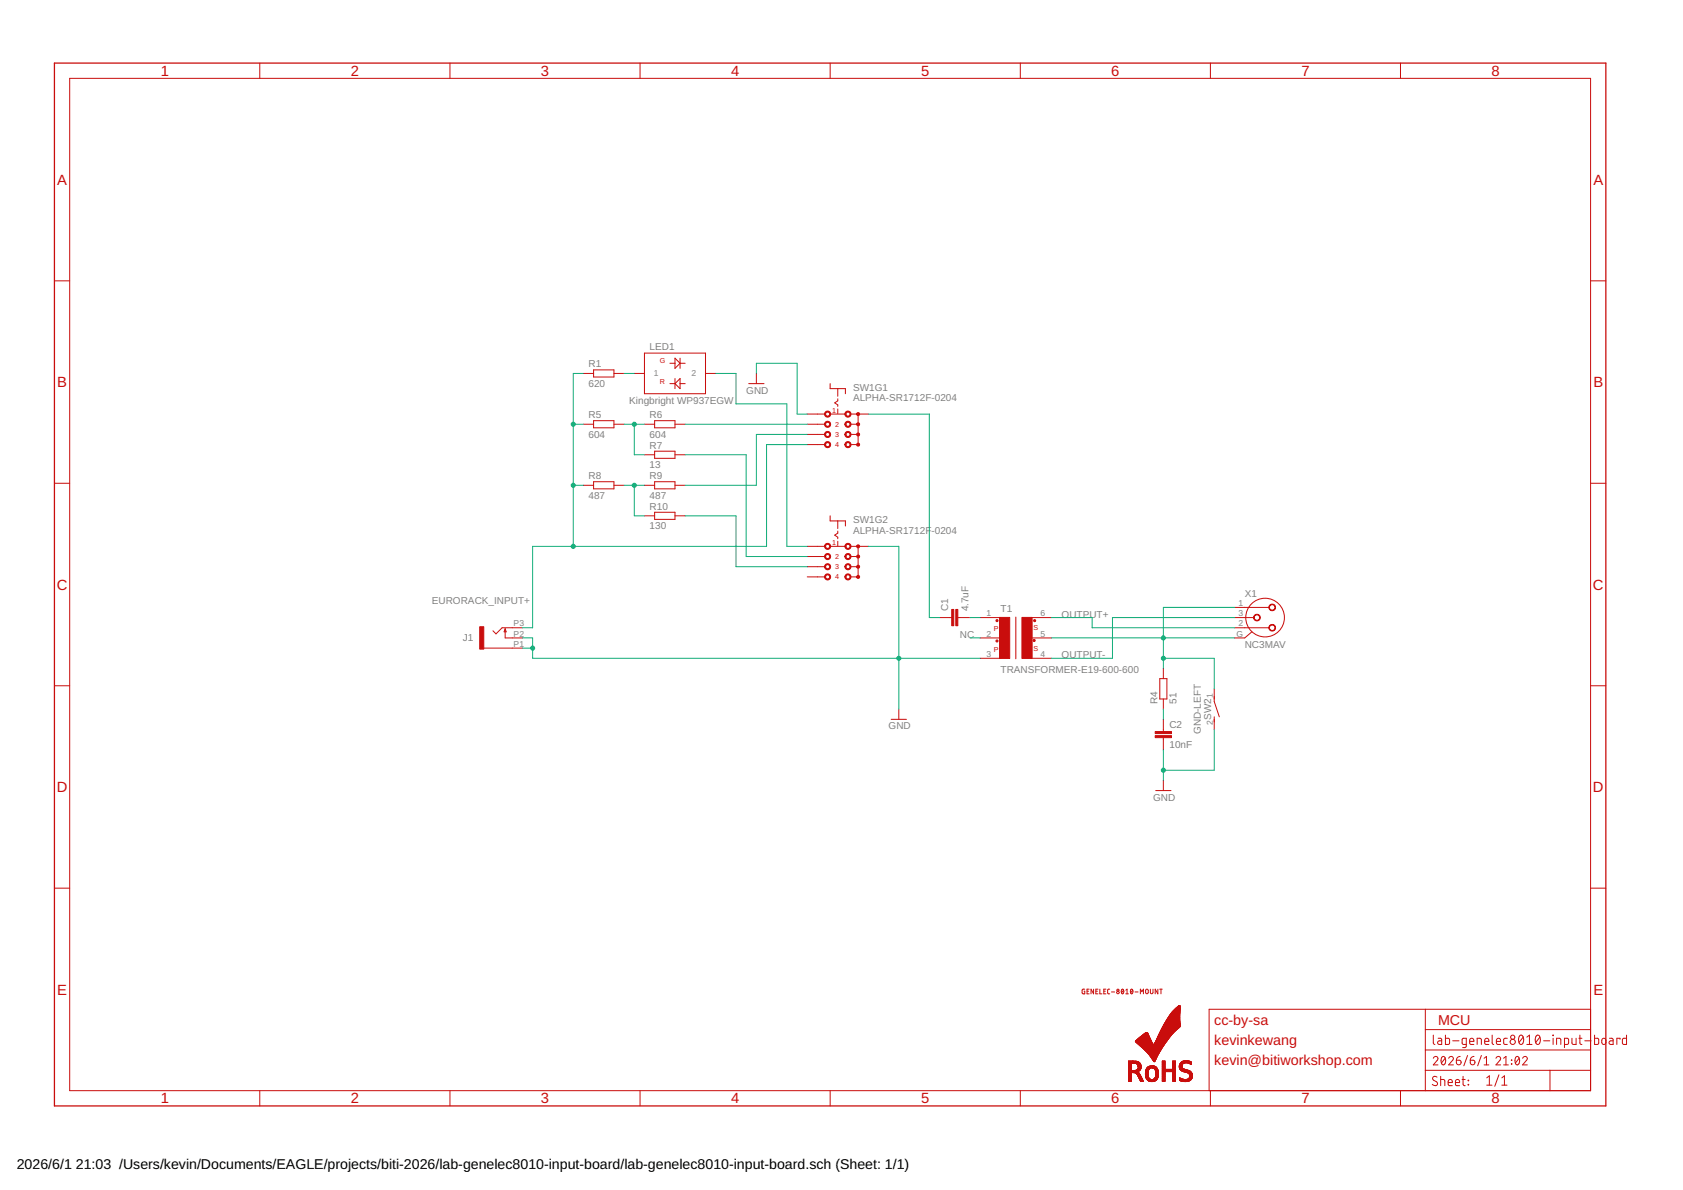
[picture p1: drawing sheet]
<svg xmlns="http://www.w3.org/2000/svg" width="420mm" height="297mm" viewBox="0 0 420 297" stroke-linecap="round" stroke-linejoin="round" font-family="sans-serif">
<g fill="none" stroke="#c90d0c" stroke-width=".25">
<path d="M17.4 19.6h379.7v252.6h-379.7zM64.9 15.7v3.9M112.3 15.7v3.9M159.8 15.7v3.9M207.2 15.7v3.9M254.7 15.7v3.9M302.2 15.7v3.9M349.6 15.7v3.9M13.6 70.1h3.8M397.1 70.1h3.8M145.6 93.2h2.6M148.2 92.3h5.1v1.8h-5.1z"/>
<path d="M153.3 93.2h2.5M158.3 93.2h2.6M160.9 88.1h15.2v10.2h-15.2zM167.2 95.8h1.3M167.2 90.7h1.3M168.5 89.4l1.3 1.3-1.3 1.2zM168.5 94.5v2.5M168.5 95.8l1.3-1.3v2.5zM169.8 95.8h1.2M169.8 89.4v2.5M169.8 90.7h1.2M176.1 93.2h2.6"/>
<path d="M186.9 95.8h3.8M188.8 93.2v2.6M207.2 95.8v1.2h3.9v1.3M209.1 97v1.9M209.1 99.5v.6l-.7 .5 .7 .5v.4M145.6 105.9h2.6M148.2 105h5.1v1.8h-5.1zM153.3 105.9h2.5M160.9 105.9h2.5M160.9 113.5h2.5M163.4 105h5.1v1.8h-5.1zM163.4 112.6h5.1v1.8h-5.1z"/>
<path d="M168.5 105.9h2.5M168.5 113.5h2.5M201.5 105.9h4.5M201.5 108.4h4.5M201.5 111h4.5M201.5 103.4h4.5M207.2 103.4h3.9M209.1 102.1v1.1M212.3 105.9h1.9M212.3 108.4h1.9M212.3 103.4h4.5M214.2 103.4v7.6h-1.9"/>
<path d="M13.6 120.6h3.8M145.6 121.1h2.6M148.2 120.2h5.1v1.8h-5.1zM153.3 121.1h2.5M160.9 121.1h2.5M160.9 128.8h2.5M163.4 120.2h5.1v1.8h-5.1zM163.4 127.9h5.1v1.7h-5.1zM168.5 121.1h2.5M168.5 128.8h2.5M201.5 138.9h4.5M201.5 136.4h4.5"/>
<path d="M207.2 128.8v1.2h3.9v1.3M207.2 136.4h3.9M209.1 130v1.9M209.1 132.6v.5l-.7 .5 .7 .5v.4M209.1 135.1v1.1M212.3 138.9h1.9M212.3 136.4h4.5M214.2 136.4v7.6h-1.9M397.1 120.6h3.8M126.1 157v2.2h4.3M126.1 157l.3 .7h-.5zM130.4 156.7h-5.1l-1.5 1.5-.7-.7"/>
<path d="M201.5 141.5h4.5M201.5 144h4.5M212.3 141.5h1.9M234.5 154.2h3.1M239.1 154.2h3.1M244.7 159.2h5.1M244.7 154.2h5.1M253.6 154v10.4M257.4 159.2h5.1M257.4 154.2h5.1M308.2 156.7h8.6M308.2 151.6h8.6"/>
<path d="M308.2 154.2h4.8M312.5 157.7l-1.8 1.5h-2.5M13.6 171.2h3.8M120.8 161.8h9.6M222.5 179.6h3.8M224.4 177v2.6M244.7 164.3h5.1M257.4 164.3h5.1M289.5 169.4h1.8v5.1h-1.8zM290.4 166.9v2.5M290.4 174.5v2.5M290.4 179.6v3"/>
<path d="M303.1 171.9v3.2l1.3 3.8M303.1 178.9v3.2M397.1 171.2h3.8M288.5 197.3h3.8M290.4 184.1v3.1M290.4 194.8v2.5M13.6 221.7h3.8M397.1 221.7h3.8M270.8 246.9l-.6 .1v.8l.1 .3h.5v-.7h-.2M271.4 247.4h.4M271.9 246.9h-.5v1.2h.5M273 246.9v1.2l-.6-1.2v1.2"/>
<path d="M273.6 247.4h.4M274.1 246.9h-.5v1.2h.5M274.6 246.9v1.2h.5M275.6 247.4h.3M276.1 246.9h-.5v1.2h.5M277 246.9h-.4l-.1 .3 .1 .8 .4 .1M277.5 247.6h.8M280.1 247v-.1a.58 .58 0 0 1 .5 .6 .58 .58 0 0 1-.5 .6l-.2-.6zM280.5 247.2l-.5 .6M281.1 248.1h.6M281.1 247.2l.3-.3v1.2M282.3 247l.1-.1a.58 .58 0 0 1 .5 .6 .58 .58 0 0 1-.5 .6l-.2-.6z"/>
<path d="M282.8 247.2l-.5 .6M283.4 247.6h.7M283.4 259.9h4M283.4 259.9l.1 .1M283.5 259.9h3.9M283.5 260h.1M283.5 260h4M283.5 259.8h3.9M283.6 259.8h3.8M283.7 259.7h3.6M283.7 259.7l-.3 .2M283.8 259.5h3.5"/>
<path d="M283.9 259.5h3.4M283.9 259.5h3.3M284 259.4l-.3 .3M284 259.4h3.2M284.1 259.3h3.1M284.1 259.3l-.1 .1M284.2 259.2h2.9M284.3 259.2h2.8M284.3 259.1l-.2 .2M284.4 259.1h2.6M284.4 259l-.1 .1M284.4 259h2.6"/>
<path d="M284.5 259h2.5M284.6 258.9l-.2 .1M284.6 258.9h2.4M284.7 258.8h2.3M284.7 248.1v-1.2l.4 .6 .4-.6v1.2M284.8 258.8l-.2 .1M284.8 258.8h2.1M284.8 258.7h2.1M284.9 258.6l-.1 .2M284.9 258.6h2M285 258.6h1.8M285.1 258.5h1.7"/>
<path d="M285.1 258.5l-.2 .1M285.2 258.4h1.6M285.3 258.3h1.4M285.4 258.3h1.3M285.4 258.3l-.3 .2M285.5 258.2h1.2M285.5 258.1l-.1 .2M285.6 258.1h1M285.7 258h.9M285.8 258h.8M285.9 257.9h.6M286 257.8h.5"/>
<path d="M286 257.8l-.5 .3M286.1 257.8l.3-.1 .2 .4M286.1 257.8h-.1M286.1 257.8h.4M286.1 247l.3-.1 .3 .3v.6l-.3 .3-.4-.3zM286.6 258.1l.1 .2M286.7 258.3l.1 .2M286.8 258.5l.2 .4M287 258.9l.2 .5M287.2 246.9v1l.2 .2 .4-.2v-1M287.2 259.4l.2 .4M287.4 259.8v.1"/>
<path d="M287.4 259.9l.3 .5M288.5 259.9h2.7M288.6 259.8h2.7M288.6 259.7l-.2 .5M288.6 259.7h2.8M288.7 259.6l-.1 .1M288.7 259.5h2.8M288.8 259.4l-.1 .2M288.8 259.4h2.8M288.9 259.2h2.8M288.9 259.2h2.9M288.9 259.1h3"/>
<path d="M288.9 259h3M289 258.9l-.2 .5M289 258.9h3M289.1 246.9v1.2l-.7-1.2v1.2M289.1 258.8h3M289.1 258.7l-.1 .2M289.1 258.6h3.1M289.2 258.6h3M289.2 258.4h3.2M289.3 258.3l-.2 .4M289.3 258.3h3.2M289.3 258.2h3.3"/>
<path d="M289.4 258.1l-.1 .2M289.4 258.1h3.2M289.4 258.1h3.3M289.5 258h3.3M289.5 257.8h3.4M289.5 246.9h.7M289.6 257.7h3.4M289.6 257.7l-.2 .4M289.6 257.7h3.5M289.7 257.5h3.5M289.8 257.4h3.5M289.8 257.3h3.7"/>
<path d="M289.8 246.9v1.2M289.9 257.1h3.7M289.9 257l-.3 .7M289.9 257.1h3.8M290 256.9h3.8M290 256.8l-.1 .2M290 256.8h4M290.1 256.6l-.1 .2M290.1 256.6h4.1M290.2 256.6h4.1M290.2 256.5h4.2M290.2 256.4l-.1 .2"/>
<path d="M290.3 256.3h4.2M290.4 256.2l-.2 .2M290.4 256.2h4.2M290.4 256.1h4.2M290.4 256v.2M290.4 256h4.2M290.5 256h4.1M290.5 255.9h4.1M290.5 255.8h4.1M290.6 255.8l-.2 .2M290.6 255.8h4M290.6 255.7h4"/>
<path d="M290.7 255.6l-.1 .2M290.7 255.6h3.9M290.7 255.5h3.9M290.8 255.4h3.8M290.9 255.3h3.7M290.9 255.2l-.2 .4M290.9 255.2h3.7M291 255.1h3.6M291 255l-.1 .2M291 255h3.6M291.1 255h3.4M291.1 254.9h3.4"/>
<path d="M291.1 254.8h3.4M291.2 254.8h3.3M291.2 260h-2.7M291.2 254.7h3.3M291.2 254.6h3.3M291.3 254.6h3.2M291.3 259.9h-2.8M291.3 254.5h3.2M291.4 254.5h3.1M291.4 254.4l-.4 .6M291.4 259.7l-2.8 .1M291.4 254.4h3.1"/>
<path d="M291.4 254.3h3.1M291.5 254.3h3M291.5 259.6l-2.8 .1M291.5 254.2h3M291.5 254.1h3M291.6 254.1h2.9M291.6 259.4l-2.8 .1M291.6 254h2.9M291.7 254h2.8M291.7 259.3h-2.9M291.7 253.9h2.8M291.8 253.8h2.7"/>
<path d="M291.8 259.1l-.7 1.1M291.8 253.7h2.7M291.8 259.1l-2.9 .1M291.9 253.6l-.5 .8M291.9 253.7h2.6M291.9 253.6h2.6M292 253.5h2.5M292 258.9l-3 .1M292 258.9l-.2 .2M292 253.4h2.5M292.1 258.8h-3.1M292.1 253.3l-.2 .3"/>
<path d="M292.1 253.3h2.4M292.1 258.7l-.1 .2M292.2 258.7h-3.1M292.2 253.2l-.1 .1M292.3 258.6l-.2 .1M292.3 253.1h2.2M292.3 253h2.2M292.3 258.5h-3.1M292.4 253h2.1M292.4 252.9l-.2 .3M292.4 252.9h2.1M292.4 258.4h-3.2"/>
<path d="M292.5 252.8h2M292.5 252.8l-.1 .1M292.5 252.8h2.1M292.5 258.3l-.2 .3M292.5 258.2l-3.2 .1M292.6 252.7h2M292.6 252.6l-.1 .2M292.6 252.6h2M292.7 258.1l-.2 .2M292.7 252.6h1.9M292.7 252.5l-.1 .1M292.7 258h-3.3"/>
<path d="M292.7 252.5h1.9M292.8 252.5h1.8M292.9 257.9h-3.4M292.9 252.4h1.7M292.9 252.3l-.2 .2M292.9 252.3h1.7M293 257.7l-3.5 .1M293 252.3h1.6M293 252.2l-.1 .1M293 252.2h1.6M293.1 257.7l-.4 .4M293.1 252.2h1.5"/>
<path d="M293.2 257.6h-3.6M293.2 252.1h1.4M293.2 257.5l-.1 .2M293.2 252h1.4M293.3 251.9h1.3M293.3 257.4l-3.6 .1M293.3 251.9l-.3 .3M293.3 257.4l-.1 .1M293.4 251.9h1.2M293.4 257.3h-3.6M293.5 251.8h1.1M293.5 251.7l-.2 .2"/>
<path d="M293.5 257.2l-.2 .2M293.5 251.7h1.1M293.6 251.7h1M293.6 257.2h-3.8M293.6 251.6l-.1 .1M293.7 251.6h.9M293.7 251.5h.9M293.8 257h-3.9M293.8 251.5l-.2 .1M293.8 251.5h.8M293.9 256.9l-.4 .3M293.9 251.4h.7"/>
<path d="M293.9 251.3l-.1 .2M293.9 256.9h-3.9M294 251.3h.6M294 256.8l-.1 .1M294.1 251.2h.5M294.2 256.7h-4.1M294.2 251.1l-.3 .2M294.2 251.1h.4M294.3 251.1h-.1M294.3 251.1h.1M294.3 251.1h.3M294.3 256.5h-4.1"/>
<path d="M294.4 251l-.1 .1M294.4 251l-.2 .1M294.4 256.5l-.4 .3M294.4 251h.2M294.4 251h.1M294.5 251h-.1M294.5 251h.1M294.5 256.4h-4.3M294.5 253.5v.9M294.5 254.4v.5M294.5 253.1v.4M294.5 254.9l.1 .5"/>
<path d="M294.5 256.3l-.1 .2M294.5 253.1l-2.3 .1M294.6 251v.1M294.6 252.7l-.1 .4M294.6 256.3h-.1M294.6 252.3v.4M294.6 255.4v.3M294.6 256.2l-4.3 .1M294.6 251.1v.1M294.6 252v.3M294.6 251.2v.5M294.6 255.7v.4"/>
<path d="M294.6 251.7v.3M294.6 256.1v.2M355.8 251.9v20.3M355.8 257h41.3M357.8 258.4v1.9l.4 .4M359 259.2h.7l.2 .2v1.3h-.6a.46 .46 0 0 1-.4-.4 .46 .46 0 0 1 .4-.5h.6M360.8 258.4v2.3h.9l.2-.2v-1.1l-.2-.2h-.9M362.7 259.8h1.5M366.9 259.9h1a.55 .55 0 0 0-.3-.7 .55 .55 0 0 0-.7 .5l.1 .9 .9 .1M370.6 259.9h1.1a.55 .55 0 0 0-.4-.7 .55 .55 0 0 0-.7 .5l.2 .9 .9 .1M372.5 258.4v1.9l.4 .4M373.6 259.9h1a.55 .55 0 0 0-.3-.7 .55 .55 0 0 0-.7 .5l.1 .9 .9 .1"/>
<path d="M376.3 259.2h-.7l-.2 .3 .1 1.1 .8 .1M379.3 258.6a.62 .62 0 0 1 .8-.1 .62 .62 0 0 1 .3 .7 .99 .99 0 0 1-.8 1.5 1.68 1.68 0 0 1-.3-2.1zM380.3 258.9l-1.1 1.3M381.2 258.9l.6-.5v2.3M383.5 258.6a.62 .62 0 0 1 .8-.1 .62 .62 0 0 1 .2 .7 .99 .99 0 0 1-.7 1.5 1.65 1.65 0 0 1-.3-2.1zM384.4 258.9l-1 1.3M385.4 259.8h1.5M387.7 258.4l.1 .1zM387.7 259.2v1.5M392.4 259.2v1.1l.4 .4h.7v-1.5M394.2 259.2h.7M394.4 258.4v2.1l.5 .2"/>
<path d="M395.6 259.8h1.6M397.1 251.9h-95.2v20.3M398.1 258.4v2.3h.8l.2-.2v-1.1l-.2-.2h-.8M400 259.4l.5-.2a.92 .92 0 0 1 .2 1.4l-.7-.1-.1-.3zM401.8 259.2h.7l.2 .2v1.3h-.6a.46 .46 0 0 1-.4-.4 .46 .46 0 0 1 .4-.5h.6M404.4 259.4v-.2h-.8v1.5M406.1 258.4v2.3h-.8l-.3-.4 .1-.9 .2-.2h.8M64.9 272.2v3.9M112.3 272.2v3.9M159.8 272.2v3.9M207.2 272.2v3.9M254.7 272.2v3.9"/>
<path d="M281.7 267.2h.7M281.7 269.4h.7M281.7 269.6h.7M281.7 269.7h.7M281.7 265.8h.7M281.7 265.5h.7M281.7 265.6h.7M281.7 265h2.4M281.7 264.9l2.3 .1 .3 .1M281.7 264.9l2.2 .1M281.7 267.7h2.5M281.7 267.6l2.5 .1h-2.5"/>
<path d="M281.7 266.1h.7M281.7 266.2h.7M281.7 267.3h2.8M281.7 265.3l2.9 .1M281.7 269.9h.7M281.7 269.8h.7M281.7 269.5h.7M281.7 269.3h.7M281.7 269.2h.7M281.7 269.1h.7M281.7 269h.7M281.7 268.9h.7"/>
<path d="M281.7 268.8h.7M281.7 268.7h.7M281.7 268.6h.7M281.7 268.5h.7M281.7 268.4h.7M281.7 268.3h.7M281.7 268.2h.7M281.7 268.1h.7M281.7 268h.7M281.7 267.9h.7M281.7 267.8h.7M281.7 267.6h2.2"/>
<path d="M281.7 267.4h2.4M281.7 267.4h2.5M281.7 267.1h.7M281.7 267h.7M281.7 266.9h.7M281.7 266.8h.7M281.7 266.7h.7M281.7 266.6h.7M281.7 266.5h.7M281.7 266.4h.7M281.7 266.3h.7M281.7 266h.7"/>
<path d="M281.7 265.9h.7M281.7 265.7h.7M281.7 265.4h.7M281.7 265.3h2.8M281.7 265.2h2.7M281.7 265.1h2.6M281.7 265l2.5 .1M282.4 265.4v1.8M282.7 264.9l-1-.1v5.1h.7v-2.2M282.8 264.9h.1M283 264.9h-.1v.5M283.1 267.7v.1"/>
<path d="M283.2 265.4h1.4M283.3 267.8h.1M283.3 267.8l.2 .1M283.3 267.8h1M283.4 267.2h.1M283.5 265.4h.1M283.5 264.9h.1M283.5 260l.1 .1M283.5 267.9l.3 .2M283.5 267.9h.9M283.6 260.1h3.9M283.6 265.4l.3 .2"/>
<path d="M283.6 260.1l.3 .3M283.6 267.2h-.1M283.6 267.9h.1M283.6 267.9h.8M283.7 260.2h3.9M283.7 265.5h.9M283.7 268h.8M283.7 267.1h.9M283.7 265.5l1 .1M283.8 260.3h3.8M283.8 268.1l.1 .1M283.8 268.1h.7"/>
<path d="M283.9 265.6h.8M283.9 260.4l.5 .5M283.9 260.4h3.8M283.9 268.2h.7M283.9 268.2l.1 .2M283.9 268.2l.7 .1M283.9 265.6l.1 .1M283.9 265.7h.9M284 260.4h3.7M284 265.7l.1 .4M284 268.3h.6M284 268.4l.1 .2"/>
<path d="M284 268.4h.7M284 267.5h-2.3M284 265.7h.1M284 260.5h3.7M284 266.9h.7M284 268.4v.1M284 266.9l-.4 .3M284 265.7h.8M284 266.9h.1M284 268.5h.7M284 265.8l.8 .1M284.1 265.8h.7"/>
<path d="M284.1 268.5h.6M284.1 268.5l.7 .1M284.1 268.6l.1 .1M284.1 267.4l-.3 .1 .4 .2M284.1 266.7l-.1 .2M284.1 266.1h.8M284.1 266.7l.7 .1M284.1 266.1v.1M284.1 268.6h.7M284.1 266h.8M284.1 260.6h3.7M284.1 266.2v.5"/>
<path d="M284.1 266.2h.8M284.1 266.7h.1M284.1 268.7h.7M284.1 266.7h.7M284.2 266.6h-.1M284.2 266.6h.7M284.2 266.5h.7M284.2 266.4h.7M284.2 266.3h.7M284.2 260.7h3.9M284.2 268.7v.1M284.2 268.8h.7"/>
<path d="M284.2 268.8v.1M284.2 267.7l.1 .1M284.2 267.4h-.1M284.2 268.9l.2 .2M284.2 268.9h.7M284.3 260.8h6.4M284.3 269h.7M284.3 268.9h.7M284.3 265.1l.3 .3M284.3 269l.7 .1M284.3 260.8h6.3M284.3 267.8l.1 .1"/>
<path d="M284.4 269.1h.7M284.4 269.1l.4 .8h.7l-.4-.7M284.4 267.9l.1 .2M284.4 269.2h.7M284.4 267.3h-2.7M284.4 260.9l.2 .1M284.4 267.3l-.2 .1M284.4 260.9h6.2M284.4 269.3h.8M284.5 268.1v.1M284.5 267.2l-.1 .1M284.5 269.4h.7"/>
<path d="M284.5 260.9h6M284.5 269.5h.7M284.5 267.2h-1.4M284.5 268.2l.1 .1M284.6 267.2h-.1M284.6 269.6h.7M284.6 261l.2 .2M284.6 261h5.9M284.6 265.4v.1M284.6 268.3l.2 .3M284.6 269.7h.7M284.6 265.5h.1"/>
<path d="M284.6 269.7l.8 .1M284.6 261h5.8M284.7 265.5l.1 .2M284.7 261.1h5.7M284.7 267l-.1 .2M284.7 267l-.9 .1 .9-.1M284.7 269.8h.7M284.7 269.9h.7M284.8 266.8l-.8 .1M284.8 265.7h.1M284.8 261.2l.2 .1M284.8 268.6l.2 .4"/>
<path d="M284.8 266.8l-.1 .2M284.8 265.7l.1 .4M284.8 261.2h5.6M284.8 266.7v.1M284.8 266.7l-.7 .1M284.8 261.2h5.5M284.8 266.6v.1M284.8 265.9h-.7M284.9 266.5l-.1 .1M284.9 266.1v.4M284.9 266.6h-.8M284.9 261.3h5.4"/>
<path d="M285 261.3l.1 .1M285 261.4h5.3M285 269l.1 .2M285.1 261.4l.1 .1M285.1 261.5h5.1M285.2 261.5l.1 .1M285.2 261.6h4.9M285.3 261.6l.1 .1M285.3 261.6h4.8M285.3 261.7h4.7M285.4 261.7l.1 .1M285.4 261.7h4.6"/>
<path d="M285.5 261.8l.1 .1M285.5 261.8h4.5M285.5 261.9h4.4M285.6 261.9l.5 .5M285.6 261.9h4.3M285.7 262h4.2M285.8 262.1h4M285.9 262.2h3.9M285.9 262.3h3.8M286 268.2l.6 .1M286 268.2h.6M286 268.1h.6"/>
<path d="M286 268h.6M286 267.9h.6M286 267.8h.6M286 267.8v.4M286 268.2v.1M286 267.7h.6M286 268.5h.6M286 268.4h.6M286 268.3h.6M286 267.6h.6M286 267.6v.2M286 268.3v.1"/>
<path d="M286 267.8h.1M286 268.4v.2M286 262.3h3.7M286 267.4h.7M286 267.5v.1M286 268.8h.7M286 268.7h.7M286 268.6h.6M286 267.4h.7l-.7 .1M286 267.3h.7M286 267.3v.1M286 268.6v.1"/>
<path d="M286 268.7l.1 .3M286 267.4v.1M286.1 267.2h.6l-.1 .4M286.1 268.9h.6M286.1 267.1l-.1 .2M286.1 262.4h3.5M286.1 269h.7M286.1 269l.1 .2M286.1 262.4l.1 .1M286.1 269l.7 .1M286.1 267v.1M286.1 267h.7"/>
<path d="M286.1 267h.1M286.2 262.5l.2 .2M286.2 269.2h.7M286.2 266.9h.6M286.2 269.2v.1M286.2 266.9l-.1 .1M286.2 266.8h.7M286.2 266.8v.1M286.2 262.5h3.3M286.2 269.2h.8M286.2 269.3h.9M286.2 269.3l.1 .1"/>
<path d="M286.2 266.7v.1M286.3 262.6h3.2M286.3 269.4l.2 .2M286.3 266.7h-.1M286.3 269.4h.8M286.3 269.4h.9M286.4 269.5h2.4M286.4 262.7l.2 .2M286.4 262.7h3M286.4 266.6l-.1 .1M286.4 266.5h2.3M286.4 266.5v.1"/>
<path d="M286.4 269.6h2.3M286.4 266.4h2.3M286.5 269.6h.1M286.5 269.6h2.2M286.5 269.6l.2 .1M286.5 262.8h2.9M286.5 266.4h2.2M286.6 262.9h2.7M286.6 262.9l.3 .3M286.6 267.9v.3M286.6 268.2v.1M286.6 266.3l-.2 .2"/>
<path d="M286.6 266.3h1.9M286.6 268.4v.1M286.6 267.7v.1M286.6 268.3v.1M286.6 267.8v.1M286.6 269.7h1.9M286.6 268.6l.1 .1M286.6 268.5v.1M286.6 267.6v.1M286.7 263h2.6M286.7 269.7l.2 .2M286.7 268.7v.2"/>
<path d="M286.7 266.3h1.8M286.7 263.1h2.5M286.7 268.9h.1M286.7 267.1v.2h-.7M286.7 269.8h1.7M286.7 268.9l.1 .1M286.8 267l-.7 .1M286.8 269l.2 .3M286.8 267h.1M286.8 263.2h2.4M286.8 269.1h-.6M286.8 266.9v.1"/>
<path d="M286.8 266.2l-.2 .1M286.9 263.2h2.2M286.9 266.2h1.5M286.9 263.2l.1 .2M286.9 269.9h1.4M286.9 266.8l-.7 .1M286.9 263.3h2.2M286.9 266.8l-.1 .1M286.9 266.8h.1M287 263.4l.1 .1M287 263.4h2.1M287 266.1h1.3l.6 .6h-.8"/>
<path d="M287 269.9h.1M287 269.3l.2 .1M287 266.7l-.8 .1M287 263.4h2M287 269.3h.1M287 263.5h2M287.1 263.5v.1M287.1 263.5h1.9M287.1 266.7l-.2 .1M287.1 266.7h-.8M287.1 269.9l.1 .1M287.1 263.6l.2 .2"/>
<path d="M287.1 263.6h1.8M287.2 263.7h1.7M287.2 269.4l.2 .1M287.2 266.6l-.1 .1M287.2 266.6h-.9M287.3 263.8l.1 .1M287.3 263.8h1.6M287.3 269.5h.1M287.3 263.8h1.5M287.3 263.9h1.5M287.4 263.9l.1 .2M287.4 263.9h1.4"/>
<path d="M287.4 270h.3M287.4 269.5h.1M287.4 266.6h-.2M287.4 264h1.3M287.5 264.1h1.2M287.5 264.1l.1 .2M287.5 264.2h1.2M287.6 264.2h1M287.6 264.3l.3 .5M287.6 264.3h1M287.7 264.4h.9M287.7 260.4v.1"/>
<path d="M287.7 269.5h-.1M287.7 260.5h.1M287.7 264.4l.8 .1h-.7M287.7 260.5l.1 .2M287.7 260.5l-3.6 .1M287.8 266.1l-.1 .5M287.8 264.6h.7M287.8 266.6l.2 .1M287.8 269.5h.1M287.8 266.1h.1M287.8 260.7h.1M287.8 266.6h1"/>
<path d="M287.9 264.7h.5M287.9 260.7h.1M287.9 269.4h.9M287.9 264.8l.1 .1M288 266.1l-1.2 .1M288 264.9l.2 .1M288 269.4h.9M288 266.7h.2M288.1 266.7l.8 .1M288.1 264.9h.1M288.1 269.4h-.1M288.1 260.7h.1"/>
<path d="M288.1 260.6v.1M288.1 266.1h.1M288.2 260.6h2.5M288.2 266.7l.1 .2M288.2 260.6h-.1M288.2 260.6h2.6M288.2 260.5v.1M288.2 265h.1M288.2 269.2h.7M288.2 266.8h.7M288.2 269.2v.1M288.3 260.4l-.1 .1"/>
<path d="M288.3 260.4h2.6M288.3 266.8l.7 .1M288.3 264.9h.1M288.3 264.9l-.1 .1M288.3 266.9l.1 .1M288.3 260.3v.1M288.3 269.1h.7M288.3 264.8v.1M288.3 264.8h-.3l.3 .1M288.3 269.8l-1.2 .1M288.3 266.9h.7M288.4 260.3h2.6"/>
<path d="M288.4 267h.6M288.4 260.2l-.1 .1M288.4 267h.7M288.4 267v.1M288.4 269l-.1 .1M288.4 269h.7M288.4 268.9h.7M288.4 266.2l.2 .2M288.4 268.9l-.6 .6M288.4 264.6l-.1 .2M288.4 260.1h2.7M288.4 267.1h.7"/>
<path d="M288.4 267.1l.1 .2M288.4 268.9h.1M288.5 267.2h.6M288.5 264.6h-.1M288.5 260.1h2.6M288.5 267.3h.6M288.5 268.8h.6M288.5 268.7h.6M288.5 267.3v.1M288.5 268.7v.1M288.5 268.8l-.1 .1M288.5 268.6h.6"/>
<path d="M288.5 268.6h.7M288.5 267.4h.6M288.5 268.6v.1M288.5 268.5h.7M288.5 267.5h.7M288.5 267.4h.7M288.5 269.7l-.2 .1M288.5 267.4v.1M288.5 268.5v.1M288.5 267.7h.7M288.5 268.4h.7M288.5 268.3h.7"/>
<path d="M288.5 268.2h.7M288.5 267.8h.7M288.5 267.6h.7M288.5 267.5v.2M288.5 268.2v.3M288.5 267.7l.1 .4M288.5 268.5h.1M288.6 264.4l-.1 .2M288.6 268.1h.6M288.6 268h.6M288.6 267.9h.6M288.6 268.1l-.1 .1"/>
<path d="M288.6 269.7h-2M288.6 264.2v.2M288.7 269.6l-.2 .1M288.8 266.5l-2.4 .1M288.8 263.9l-.2 .3M288.8 269.4l-.1 .2M288.9 269.3h-.8M288.9 269.3l-.1 .1M288.9 266.8l.1 .1M288.9 266.8h.1M289 263.6l-.2 .3M289 266.9v.1"/>
<path d="M289 269.2h-.8M289 269l-.1 .3M289 267l.1 .1M289.1 269l-.7 .1M289.1 267.1v.1M289.1 268.9l-.1 .1M289.1 267.2v.1M289.1 268.8h-.6M289.1 268.8v.1M289.1 267.3v.1M289.1 268.7v.1M289.1 267.4h.1"/>
<path d="M289.2 268.5l-.1 .2M289.2 267.4v.1M289.2 268.4v.1M289.2 267.7v.1M289.2 267.5v.2M289.2 268.3v.1M289.2 267.8v.5M289.3 263l-.3 .6M289.5 262.7l-.2 .3M289.6 262.3l-.1 .4M289.8 262l-.2 .3M290 261.7l-.2 .3"/>
<path d="M290.2 267.2h3.2M290.2 269.4h.6M290.2 269.6h.6M290.2 269.7h.6M290.2 265.8h.6M290.2 265.5h.6M290.2 265.6h.6M290.2 265h.6M290.2 264.9h.6M290.2 267.7h.7M290.2 266.1h.6M290.2 266.2h.6"/>
<path d="M290.2 267.3h3.2M290.2 265.3h.6M290.2 269.8h.6M290.2 269.5h.6M290.2 269.3h.6M290.2 269.2h.6M290.2 269.1h.6M290.2 269h.6M290.2 268.9h.6M290.2 268.8h.6M290.2 268.7h.6M290.2 268.6h.6"/>
<path d="M290.2 268.5h.6M290.2 268.4h.6M290.2 268.3h.6M290.2 268.2h.6M290.2 268.1h.6M290.2 268.1h.7M290.2 268h.7M290.2 267.9h.7M290.2 267.8h.7M290.2 267.6h.7M290.2 267.4h3.2M290.2 267.1h3.2"/>
<path d="M290.2 267h3.2M290.2 266.9h3.2M290.2 266.8h.6M290.2 266.7h.6M290.2 266.6h.6M290.2 266.5h.6M290.2 266.4h.6M290.2 266.3h.6M290.2 266h.6M290.2 265.9h.6M290.2 265.7h.6M290.2 265.4h.6"/>
<path d="M290.2 265.2h.6M290.2 265.1h.6M290.2 261.4l-.2 .3M290.4 261.1l-.2 .3M290.7 260.7h-2.7M290.8 260.5l-.4 .6M290.8 266.9v-2.1h-.6v5.1h.6v-1.2M290.8 260.5h-2.6M290.9 267.5l-.1 1.2M291 260.3h-2.7M291.1 260.2l-.3 .3M291.1 260.2h-2.7"/>
<path d="M292.8 267.6h.6M292.8 267.5v1.2M292.8 269.4h.6M292.8 269.6h.6M292.8 269.7h.6M292.8 265.8h.6M292.8 265.5h.6M292.8 265.6h.6M292.8 265h.6M292.8 264.9h.6M292.8 266.9v-2.1h.6v5.1h-.6v-1.2M292.8 267.7h.6"/>
<path d="M292.8 266.1h.6M292.8 266.2h.6M292.8 265.3h.6M292.8 269.8h.6M292.8 269.5h.6M292.8 269.3h.6M292.8 269.2h.6M292.8 269.1h.6M292.8 269h.6M292.8 268.9h.6M292.8 268.8h.6M292.8 268.7h.6"/>
<path d="M292.8 268.6h.6M292.8 268.5h.6M292.8 268.4h.6M292.8 268.3h.6M292.8 268.2h.6M292.8 268.1h.6M292.8 268h.6M292.8 267.9h.6M292.8 267.8h.6M292.8 266.8h.6M292.8 266.7h.6M292.8 266.6h.6"/>
<path d="M292.8 266.5h.6M292.8 266.4h.6M292.8 266.3h.6M292.8 266h.6M292.8 265.9h.6M292.8 265.7h.6M292.8 265.4h.6M292.8 265.2h.6M292.8 265.1h.6M293.4 267.5h-3.2M294.4 266.1h.6M294.4 266.2h.7"/>
<path d="M294.4 266.4h.7M294.4 266.3h.7l.1 .3M294.4 266.1h.7M294.4 266.3v.3M294.4 266.1v.2M294.4 266h.7M294.4 265.9v.2M294.4 266.6h.8M294.4 265.9h.7M294.4 266.6l.1 .1M294.5 269.4h1M294.5 269.7h2.6"/>
<path d="M294.5 269.6h2.8M294.5 269.5h2.8M294.5 269.4h.8M294.5 269.3h.7M294.5 269.2h.5M294.5 269.2h.4M294.5 269.1h.2M294.5 269l.1 .1M294.5 266.7h.8M294.5 269.7l.2 .1M294.5 265.8l-.1 .1M294.5 266.7l.9 .1"/>
<path d="M294.5 265.7h.6M294.5 266.7l.1 .1M294.5 266.8h1M294.5 265.7v.1M294.6 265.6h.6M294.6 266.8l1.1 .1M294.6 266.8l.1 .3M294.6 269.7h2.5M294.6 265.6l-.1 .1M294.6 266.9h1.2M294.6 265.5h.8M294.6 267h1.4"/>
<path d="M294.6 265.4h.9M294.7 265.4l-.1 .2M294.7 267l1.7 .1M294.7 267.1l.1 .1M294.7 269.8h2.2M294.7 265.3h2.7M294.8 267.1h1.7M294.8 269.8l.1 .1M294.8 265.3h2.6M294.8 267.2h2M294.8 265.2h2.6M294.8 269.2l-.3-.2v.7"/>
<path d="M294.8 269.2l.7 .2M294.8 267.2l.1 .1M294.9 267.3h2M294.9 267.3h.1M294.9 269.9h1.9M294.9 265.1h2.5M295 265.1l-.3 .3M295 269.9h.1M295 267.3h2.1M295 265.1h2.4M295 267.3l.3 .1M295 265v.1"/>
<path d="M295 266.1h.1M295 266.1l.1 .1M295.1 266.2v.3h-.7M295.1 266.1h-.1M295.1 265.9l-.7 .1M295.1 265.9v.2M295.1 265.9v.1M295.1 265h2.2M295.1 265.8h-.6M295.1 265.8v.1M295.2 269.9h1.4M295.2 264.9h1.9"/>
<path d="M295.2 267.4h1.9M295.2 265.7h-.7M295.2 265.7l-.1 .1M295.2 266.6l.2 .1M295.2 264.9l-.2 .1M295.3 267.4l.4 .2M295.3 264.9h1.7M295.3 267.4h1.9M295.3 264.9h-.1M295.3 265.5l-.7 .1M295.4 266.7l.1 .1M295.4 269.9l.1 .1"/>
<path d="M295.4 267.5h1.9M295.4 265.5l-.2 .2M295.5 266.8l.3 .1M295.5 269.4l.3 .1M295.7 265.3l-1 .1M295.7 265.3l-.3 .2M295.7 267.6h1.6M295.7 270h.4M295.7 267.6h.2M295.8 264.8h-.1M295.8 266.9l.2 .1M295.9 264.8h.3"/>
<path d="M295.9 267.6l1.5 .1M295.9 267.6l.3 .1M296 265.3h-.3M296 267l.4 .1M296.2 267.7h.2M296.2 267.7h1.2M296.3 265.3l.8 .2M296.3 269.4h1.1M296.4 267.7h1.1M296.4 267.7l.2 .2M296.4 267.1l.4 .1M296.4 269.9l-.1 .1"/>
<path d="M296.4 264.8l.8 .2M296.5 269.4h.9M296.5 267.8h1M296.5 264.8l-1.2 .1M296.5 265.3h.9M296.6 269.3l-.6 .2M296.6 267.9h.2M296.7 267.9h.8M296.7 269.2h.8M296.7 269.2l-.1 .1M296.8 267.2l.1 .1M296.8 269.9h-.1"/>
<path d="M296.8 268h.8M296.8 269.2h-.1M296.8 267.9v.1M296.8 268h.1M296.8 265.4h.6M296.8 269.8v.1M296.9 268v.1M296.9 269.1l.7-.1-.1 .2M296.9 268.1h.7M296.9 268.1h.1M296.9 267.3l.2 .1M296.9 268.1v.1"/>
<path d="M296.9 269l-.1 .2M296.9 269h.7M296.9 268.2h.7M296.9 268.2l.1 .3M297 265.5h.4M297 268.9h.6M297 268.2h.6M297 268.9l-.1 .1M297 268.3h.6M297 268.8h.6M297 268.7h.6M297 268.8v.1"/>
<path d="M297 268.6h.6M297 268.5h.6M297 268.5v.2M297 268.7v.1M297.1 265.5h.3M297.1 269.7l-.3 .1M297.1 265.5l.3 .1M297.1 267.4l.1 .1M297.2 265h.2v.6M297.2 269.6h-2.7M297.2 267.5h.1M297.2 269.6l-.1 .1"/>
<path d="M297.3 267.5l.1 .2M297.3 265.6h.1M297.3 269.5l-.1 .1M297.3 265.7h.1M297.4 265.6l-.1 .1M297.4 267.7h.1M297.5 267.7v.1M297.5 269.3h-.9M297.5 267.8l.1 .3M297.5 269.2l-.2 .3M297.5 269.2h-.7M297.5 267.9h-.7"/>
<path d="M297.5 269.2h.1M297.6 268.1h.1M297.6 269l-.7 .1M297.6 268.8l-.6 .1M297.6 268.4h-.6l.6 .1M297.6 268.1v.9M302.2 272.2v3.9M349.6 272.2v3.9M355.8 267.2h41.3M355.8 262.1h41.3M357.8 264.2a.58 .58 0 0 1 .9-.5 .58 .58 0 0 1 .1 .9l-1 1.2h1.2M358.8 268.9a.58 .58 0 0 0-.9-.1 .58 .58 0 0 0 0 .8l.7 .4a.58 .58 0 0 1 .1 .9 .58 .58 0 0 1-.9-.1l-.2-.1"/>
<path d="M359.7 269.5l.9 .1 .1 1.4M359.7 268.7v2.3M360 263.8l.2-.1a.86 .86 0 0 1 .7 1.3 .6 .6 0 0 1-.6 .8 .6 .6 0 0 1-.5-.8zM360.8 264.2l-.9 1.1M361.5 270.2h1.1a.54 .54 0 0 0-.4-.7 .54 .54 0 0 0-.7 .5l.2 .9 .9 .1M361.7 264.2a.59 .59 0 0 1 .8-.5 .59 .59 0 0 1 .1 .9l-.9 1.2h1.1M363.3 270.2h1.1a.54 .54 0 0 0-.4-.7 .54 .54 0 0 0-.7 .5l.2 .9 .9 .1M363.6 264.6h.7a.59 .59 0 0 1 .4 .7 .59 .59 0 0 1-.6 .5 .59 .59 0 0 1-.5-.6zM364.5 263.7l-.6 .3-.3 .6M365 269.5h.8M365.3 268.7v1.9l.1 .3 .4 .1M366.1 260.7h-.8l-.3-.2v-1.1l.3-.2h.8v1.9l-.3 .4h-.7"/>
<path d="M366.4 263.5l-1 2.5M366.5 269.6l.1 .2zM366.5 270.7l.1 .1zM367.1 264.6h.6a.59 .59 0 0 1 .5 .7 .59 .59 0 0 1-.6 .5 .59 .59 0 0 1-.5-.6zM368 263.7l-.7 .3-.2 .6M368.8 260.7v-1.5l.9 .1 .1 1.4M369.8 263.5l-.9 2.5M370.5 265.8h1.2M370.5 264.2l.6-.5v2.1M371.2 269l.6-.5v2.4M371.2 270.9h1.3M373.5 264.2a.58 .58 0 0 1 .8-.5 .58 .58 0 0 1 .2 .9l-1 1.2h1.1"/>
<path d="M374.2 268.3l-1 2.8M374.9 270.9h1.3M374.9 269l.7-.5v2.4M375.4 265.8h1.2M375.4 264.2l.6-.5v2.1M377.3 264.6l.1 .1zM377.3 265.5l.1 .1zM378.5 263.8l.1-.1a.86 .86 0 0 1 .7 1.3 .6 .6 0 0 1-.5 .8 .6 .6 0 0 1-.6-.8zM379.2 264.2l-.9 1.1M380.1 264.2a.58 .58 0 0 1 .8-.5 .58 .58 0 0 1 .2 .9l-1 1.2h1.2M381.2 260.7h1.3M386.9 267.2v5"/>
<path d="M388.6 260.7v-1.5l.9 .1 .2 1.4M390.6 260.7h.8l.2-.2v-1l-.2-.3h-.8v2.3"/>
<circle cx="315.8" cy="154.2" r="4.8"/>
<circle cx="279.1" cy="247.2" r=".26"/>
<circle cx="279.1" cy="247.7" r=".32"/>
<circle cx="377.6" cy="258.9" r=".52"/>
<circle cx="377.7" cy="260.1" r=".64"/>
</g>
<path d="M13.6 15.7h387.3v260.4h-387.3z" fill="none" stroke="#c90d0c" stroke-width=".32"/>
<g fill="#c90d0c" stroke="#c90d0c" stroke-width=".25">
<path d="M119.8 156.4h1v5.6h-1z"/>
<path d="M249.5 154.1h2.6v10.3h-2.6z"/>
<path d="M255.1 154.1h2.6v10.3h-2.6z"/>
<path d="M237.6 152.1h.5v4.1h-.5z"/>
<path d="M238.6 152.1h.5v4.1h-.5z"/>
<path d="M288.4 183.6h4.1v.5h-4.1z"/>
<path d="M288.4 182.6h4.1v.5h-4.1z"/>
</g>
<g fill="#c90d0c" stroke="#c90d0c" stroke-width=".25">
<path d="M313.1 153.6a.84 .84 0 0 1 1.4 .1 .84 .84 0 0 1-.5 1.3 .84 .84 0 0 1-1.1-.8h.2a.69 .69 0 0 1 1-.7 .69 .69 0 0 1 .2 1.2 .69 .69 0 0 1-1.2-.3l-.2-.2z" fill-rule="evenodd"/>
<path d="M316.9 151.1a.84 .84 0 0 1 1.4 .1 .84 .84 0 0 1-.5 1.3 .84 .84 0 0 1-1-.9h.1a.69 .69 0 0 1 1-.6 .69 .69 0 0 1 .2 1.1 .69 .69 0 0 1-1.2-.3l-.1-.2z" fill-rule="evenodd"/>
<path d="M316.9 156.2a.84 .84 0 0 1 1.4 .1 .84 .84 0 0 1-.5 1.2 .84 .84 0 0 1-1-.8h.1a.69 .69 0 0 1 1-.6 .69 .69 0 0 1 .2 1.1 .69 .69 0 0 1-1.2-.3l-.1-.2z" fill-rule="evenodd"/>
<path d="M213.9 108.2a.38 .38 0 0 1 .6 0 .38 .38 0 0 1-.2 .6 .38 .38 0 0 1-.5-.4l.4-.1 .1 .2-.5-.1z" fill-rule="evenodd"/>
<path d="M213.9 110.8a.38 .38 0 0 1 .6 0 .38 .38 0 0 1-.2 .6 .38 .38 0 0 1-.5-.4l.4-.2 .1 .2h-.5z" fill-rule="evenodd"/>
<path d="M213.9 103.2a.38 .38 0 0 1 .6 0 .38 .38 0 0 1-.2 .5 .38 .38 0 0 1-.5-.3l.4-.2 .1 .2h-.5z" fill-rule="evenodd"/>
<path d="M213.9 105.7a.38 .38 0 0 1 .6 0 .38 .38 0 0 1-.2 .6 .38 .38 0 0 1-.5-.4l.4-.1 .1 .2-.5-.1z" fill-rule="evenodd"/>
<path d="M211.1 102.9a.76 .76 0 0 1 1.2 .1 .76 .76 0 0 1-.4 1.1 .76 .76 0 0 1-1-.7h.3a.51 .51 0 0 1 .7-.5 .51 .51 0 0 1 .2 .8 .51 .51 0 0 1-.9-.2v-.1h-.3z" fill-rule="evenodd"/>
<path d="M211.1 105.4a.76 .76 0 0 1 1.2 .1 .76 .76 0 0 1-.4 1.2 .76 .76 0 0 1-1-.8h.3a.51 .51 0 0 1 .7-.5 .51 .51 0 0 1 .2 .8 .51 .51 0 0 1-.9-.1v-.2h-.3z" fill-rule="evenodd"/>
<path d="M211.1 107.9a.76 .76 0 0 1 1.2 .2 .76 .76 0 0 1-.4 1.1 .76 .76 0 0 1-1-.8h.3a.51 .51 0 0 1 .7-.5 .51 .51 0 0 1 .2 .9 .51 .51 0 0 1-.9-.2v-.2h-.3z" fill-rule="evenodd"/>
<path d="M206 102.9a.76 .76 0 0 1 1.3 .1 .76 .76 0 0 1-.5 1.1 .76 .76 0 0 1-1-.7h.3a.51 .51 0 0 1 .7-.5 .51 .51 0 0 1 .2 .8 .51 .51 0 0 1-.9-.2v-.1h-.3z" fill-rule="evenodd"/>
<path d="M206 105.4a.76 .76 0 0 1 1.3 .1 .76 .76 0 0 1-.5 1.2 .76 .76 0 0 1-1-.8h.3a.51 .51 0 0 1 .7-.5 .51 .51 0 0 1 .2 .8 .51 .51 0 0 1-.9-.1v-.2h-.3z" fill-rule="evenodd"/>
<path d="M206 107.9a.76 .76 0 0 1 1.3 .2 .76 .76 0 0 1-.5 1.1 .76 .76 0 0 1-1-.8h.3a.51 .51 0 0 1 .7-.5 .51 .51 0 0 1 .2 .9 .51 .51 0 0 1-.9-.2v-.2h-.3z" fill-rule="evenodd"/>
<path d="M211.1 110.5a.76 .76 0 0 1 1.2 .1 .76 .76 0 0 1-.4 1.1 .76 .76 0 0 1-1-.7h.3a.51 .51 0 0 1 .7-.5 .51 .51 0 0 1 .2 .8 .51 .51 0 0 1-.9-.1v-.2h-.3z" fill-rule="evenodd"/>
<path d="M206 110.5a.76 .76 0 0 1 1.3 .1 .76 .76 0 0 1-.5 1.1 .76 .76 0 0 1-1-.7h.3a.51 .51 0 0 1 .7-.5 .51 .51 0 0 1 .2 .8 .51 .51 0 0 1-.9-.1v-.2h-.3z" fill-rule="evenodd"/>
<path d="M213.9 141.3a.38 .38 0 0 1 .6 0 .38 .38 0 0 1-.2 .5 .38 .38 0 0 1-.5-.3l.4-.2 .2 .2-.2 .1-.4-.1z" fill-rule="evenodd"/>
<path d="M213.9 143.8a.38 .38 0 0 1 .6 0 .38 .38 0 0 1-.2 .6 .38 .38 0 0 1-.5-.4l.4-.1 .2 .1-.2 .1-.4-.1z" fill-rule="evenodd"/>
<path d="M213.9 136.2a.38 .38 0 0 1 .6 0 .38 .38 0 0 1-.2 .6 .38 .38 0 0 1-.5-.4l.4-.2 .2 .2-.2 .1-.4-.1z" fill-rule="evenodd"/>
<path d="M213.9 138.7a.38 .38 0 0 1 .6 0 .38 .38 0 0 1-.2 .6 .38 .38 0 0 1-.5-.4l.4-.1 .2 .1-.2 .1-.4-.1z" fill-rule="evenodd"/>
<path d="M211.1 135.9a.76 .76 0 0 1 1.2 .1 .76 .76 0 0 1-.4 1.1 .76 .76 0 0 1-1-.7h.3a.51 .51 0 0 1 .7-.5 .51 .51 0 0 1 .2 .8 .51 .51 0 0 1-.9-.2v-.1h-.3z" fill-rule="evenodd"/>
<path d="M211.1 138.4a.76 .76 0 0 1 1.2 .1 .76 .76 0 0 1-.4 1.2 .76 .76 0 0 1-1-.8h.3a.51 .51 0 0 1 .7-.5 .51 .51 0 0 1 .2 .8 .51 .51 0 0 1-.9-.1v-.2h-.3z" fill-rule="evenodd"/>
<path d="M211.1 141a.76 .76 0 0 1 1.2 .1 .76 .76 0 0 1-.4 1.1 .76 .76 0 0 1-1-.7h.3a.51 .51 0 0 1 .7-.6 .51 .51 0 0 1 .2 .9 .51 .51 0 0 1-.9-.2v-.1h-.3z" fill-rule="evenodd"/>
<path d="M206 135.9a.76 .76 0 0 1 1.3 .1 .76 .76 0 0 1-.5 1.1 .76 .76 0 0 1-1-.7h.3a.51 .51 0 0 1 .7-.5 .51 .51 0 0 1 .2 .8 .51 .51 0 0 1-.9-.2v-.1h-.3z" fill-rule="evenodd"/>
<path d="M206 138.4a.76 .76 0 0 1 1.3 .1 .76 .76 0 0 1-.5 1.2 .76 .76 0 0 1-1-.8h.3a.51 .51 0 0 1 .7-.5 .51 .51 0 0 1 .2 .8 .51 .51 0 0 1-.9-.1v-.2h-.3z" fill-rule="evenodd"/>
<path d="M206 141a.76 .76 0 0 1 1.3 .1 .76 .76 0 0 1-.5 1.1 .76 .76 0 0 1-1-.7h.3a.51 .51 0 0 1 .7-.6 .51 .51 0 0 1 .2 .9 .51 .51 0 0 1-.9-.2v-.1h-.3z" fill-rule="evenodd"/>
<path d="M211.1 143.5a.76 .76 0 0 1 1.2 .1 .76 .76 0 0 1-.4 1.1 .76 .76 0 0 1-1-.7h.3a.51 .51 0 0 1 .7-.5 .51 .51 0 0 1 .2 .8 .51 .51 0 0 1-.9-.1v-.2h-.3z" fill-rule="evenodd"/>
<path d="M206 143.5a.76 .76 0 0 1 1.3 .1 .76 .76 0 0 1-.5 1.1 .76 .76 0 0 1-1-.7h.3a.51 .51 0 0 1 .7-.5 .51 .51 0 0 1 .2 .8 .51 .51 0 0 1-.9-.1v-.2h-.3z" fill-rule="evenodd"/>
<circle cx="248.9" cy="154.9" r=".27"/>
<circle cx="248.9" cy="160" r=".27"/>
<circle cx="258.2" cy="159.9" r=".27"/>
<circle cx="258.3" cy="154.9" r=".27"/>
</g>
<g fill="none" stroke="#0dab76" stroke-width=".25">
<path d="M145.6 93.2h-2.5v43.2M155.8 93.2h2.5M178.7 93.2h5v7.6h12.7v35.6h5.1M188.8 93.2v-2.5h10.2v12.7h2.5M143.1 105.9h2.5M155.8 105.9h5.1M158.3 105.9v7.6h2.6M171 105.9h30.5M171 113.5h15.3v25.4h15.2M201.5 111h-10.1v25.4h-58.4v20.3h-2.6M201.5 108.4h-12.7v12.7h-17.8M216.8 103.4h15.2v50.8h2.5"/>
<path d="M143.1 121.1h2.5M155.8 121.1h5.1M158.3 121.1v7.7h2.6M171 128.8h12.7v12.7h17.8M216.8 136.4h7.6v40.6M130.4 159.2h2.6v5.1h111.7M242.2 159.2h2.5M242.2 154.2h2.5M262.5 159.2h45.7M262.5 154.2h10.1v2.5h35.6M308.2 151.6h-17.8v15.3M308.2 154.2h-30.5v10.1h-15.2"/>
<path d="M130.4 161.8h2.6M290.4 177v2.6M290.4 164.3h12.7v7.6M290.4 187.2v7.6M303.1 182.1v10.2h-12.7"/>
</g>
<g fill="#0dab76" stroke="#0dab76" stroke-width=".25">
<circle cx="290.4" cy="192.3" r=".51"/>
<circle cx="133" cy="161.8" r=".51"/>
<circle cx="224.4" cy="164.3" r=".51"/>
<circle cx="290.4" cy="159.2" r=".51"/>
<circle cx="290.4" cy="164.3" r=".51"/>
<circle cx="158.3" cy="105.9" r=".51"/>
<circle cx="158.3" cy="121.1" r=".51"/>
<circle cx="143.1" cy="121.1" r=".51"/>
<circle cx="143.1" cy="105.9" r=".51"/>
<circle cx="143.1" cy="136.4" r=".51"/>
</g>
<g font-size="3.7" fill="#c90d0c">
<text x="40.1" y="18.9">1</text>
<text x="87.6" y="18.9">2</text>
<text x="135" y="18.9">3</text>
<text x="182.5" y="18.9">4</text>
<text x="230" y="18.9">5</text>
<text x="277.4" y="18.9">6</text>
<text x="324.9" y="18.9">7</text>
<text x="372.3" y="18.9">8</text>
<text x="14.3" y="46.1">A</text>
<text x="397.8" y="46.1">A</text>
<text x="14.3" y="96.7">B</text>
<text x="397.8" y="96.7">B</text>
<text x="14.2" y="147.2">C</text>
<text x="397.7" y="147.2">C</text>
<text x="14.2" y="197.7">D</text>
<text x="397.7" y="197.7">D</text>
<text x="14.3" y="248.3">E</text>
<text x="397.8" y="248.3">E</text>
<text x="40.1" y="275.4">1</text>
<text x="87.6" y="275.4">2</text>
<text x="135" y="275.4">3</text>
<text x="182.5" y="275.4">4</text>
<text x="230" y="275.4">5</text>
<text x="277.4" y="275.4">6</text>
<text x="324.9" y="275.4">7</text>
<text x="372.3" y="275.4">8</text>
</g>
<g font-size="3.6" fill="#c90d0c">
<text x="303.1" y="255.7">cc-by-sa</text>
<text x="359" y="255.7">MCU</text>
<text x="303.1" y="260.8">kevinkewang</text>
<text x="303.1" y="265.9">kevin@bitiworkshop.com</text>
</g>
<g font-size="3.5">
<text x="4.2" y="291.8">2026/6/1</text>
<text x="18.9" y="291.8">21:03 /Users/kevin/Documents/EAGLE/projects/biti-2026/lab-genelec8010-input-board/lab-genelec8010-input-board.sch (Sheet: 1/1)</text>
</g>
<g font-size="2.5" fill="#808080">
<text x="162.2" y="87.4">LED1</text>
<text x="146.9" y="91.7">R1</text>
<text x="146.9" y="96.5">620</text>
<text x="157.1" y="100.8">Kingbright WP937EGW</text>
<text x="186.3" y="98.3">GND</text>
<text x="213" y="100.2">ALPHA-SR1712F-0204</text>
<text x="213" y="97.7">SW1G1</text>
<text x="146.9" y="104.4">R5</text>
<text x="162.2" y="104.4">R6</text>
<text x="146.9" y="109.2">604</text>
<text x="162.2" y="109.2">604</text>
<text x="162.2" y="112">R7</text>
<text x="146.9" y="119.6">R8</text>
<text x="162.2" y="116.8">13</text>
<text x="162.2" y="119.6">R9</text>
<text x="146.9" y="124.4">487</text>
<text x="162.2" y="124.4">487</text>
<text x="162.2" y="127.3">R10</text>
<text x="213" y="130.7">SW1G2</text>
<text x="162.2" y="132.1">130</text>
<text x="213" y="133.2">ALPHA-SR1712F</text>
<text x="232.5" y="133.2">-0204</text>
<text x="310.7" y="149.1">X1</text>
<text x="107.8" y="150.9">EURORACK_INPUT+</text>
<text x="236.7" y="152.6" transform="rotate(-90 236.7 152.6)">C1</text>
<text x="241.8" y="152.6" transform="rotate(-90 241.8 152.6)">4.7uF</text>
<text x="249.8" y="152.9">T1</text>
<text x="265" y="154.2">OUTPUT+</text>
<text x="115.6" y="160">J1</text>
<text x="239.6" y="159.2">NC</text>
<text x="310.7" y="161.8">NC3MAV</text>
<text x="249.8" y="168">TRANSFORMER-E19-600-600</text>
<text x="265" y="164.3">OUTPUT-</text>
<text x="288.9" y="175.7" transform="rotate(-90 288.9 175.7)">R4</text>
<text x="293.7" y="175.7" transform="rotate(-90 293.7 175.7)">51</text>
<text x="302.4" y="179.7" transform="rotate(-90 302.4 179.7)">SW2</text>
<text x="221.9" y="182.1">GND</text>
<text x="291.9" y="181.7">C2</text>
<text x="299.8" y="183.3" transform="rotate(-90 299.8 183.3)">GND-LEFT</text>
<text x="291.9" y="186.8">10nF</text>
<text x="287.9" y="199.9">GND</text>
</g>
<g font-size="2.1" fill="#808080">
<text x="163.2" y="94">1</text>
<text x="172.6" y="94">2</text>
<text x="246.3" y="153.8">1</text>
<text x="259.7" y="153.8">6</text>
<text x="309.2" y="151.3">1</text>
<text x="309.2" y="153.8">3</text>
<text x="128.2" y="161.4">P1</text>
<text x="128.2" y="158.9">P2</text>
<text x="128.2" y="156.3">P3</text>
<text x="246.3" y="158.9">2</text>
<text x="259.7" y="158.9">5</text>
<text x="308.7" y="158.9">G</text>
<text x="309.2" y="156.3">2</text>
<text x="246.3" y="164">3</text>
<text x="259.7" y="164">4</text>
<text x="302.8" y="174.1" transform="rotate(-90 302.8 174.1)">1</text>
<text x="302.8" y="181.1" transform="rotate(-90 302.8 181.1)">2</text>
</g>
<g font-size="1.8" fill="#c90d0c">
<text x="164.7" y="95.7">R</text>
<text x="164.7" y="90.7">G</text>
<text x="207.8" y="103">1</text>
<text x="208.5" y="106.5">2</text>
<text x="208.5" y="109.1">3</text>
<text x="208.5" y="111.6">4</text>
<text x="207.8" y="136">1</text>
<text x="208.5" y="139.6">2</text>
<text x="208.5" y="142.1">3</text>
<text x="208.5" y="144.6">4</text>
<text x="248.1" y="157.6">P</text>
<text x="258" y="157.3">S</text>
<text x="248.1" y="162.7">P</text>
<text x="258" y="162.4">S</text>
</g>
</svg>
